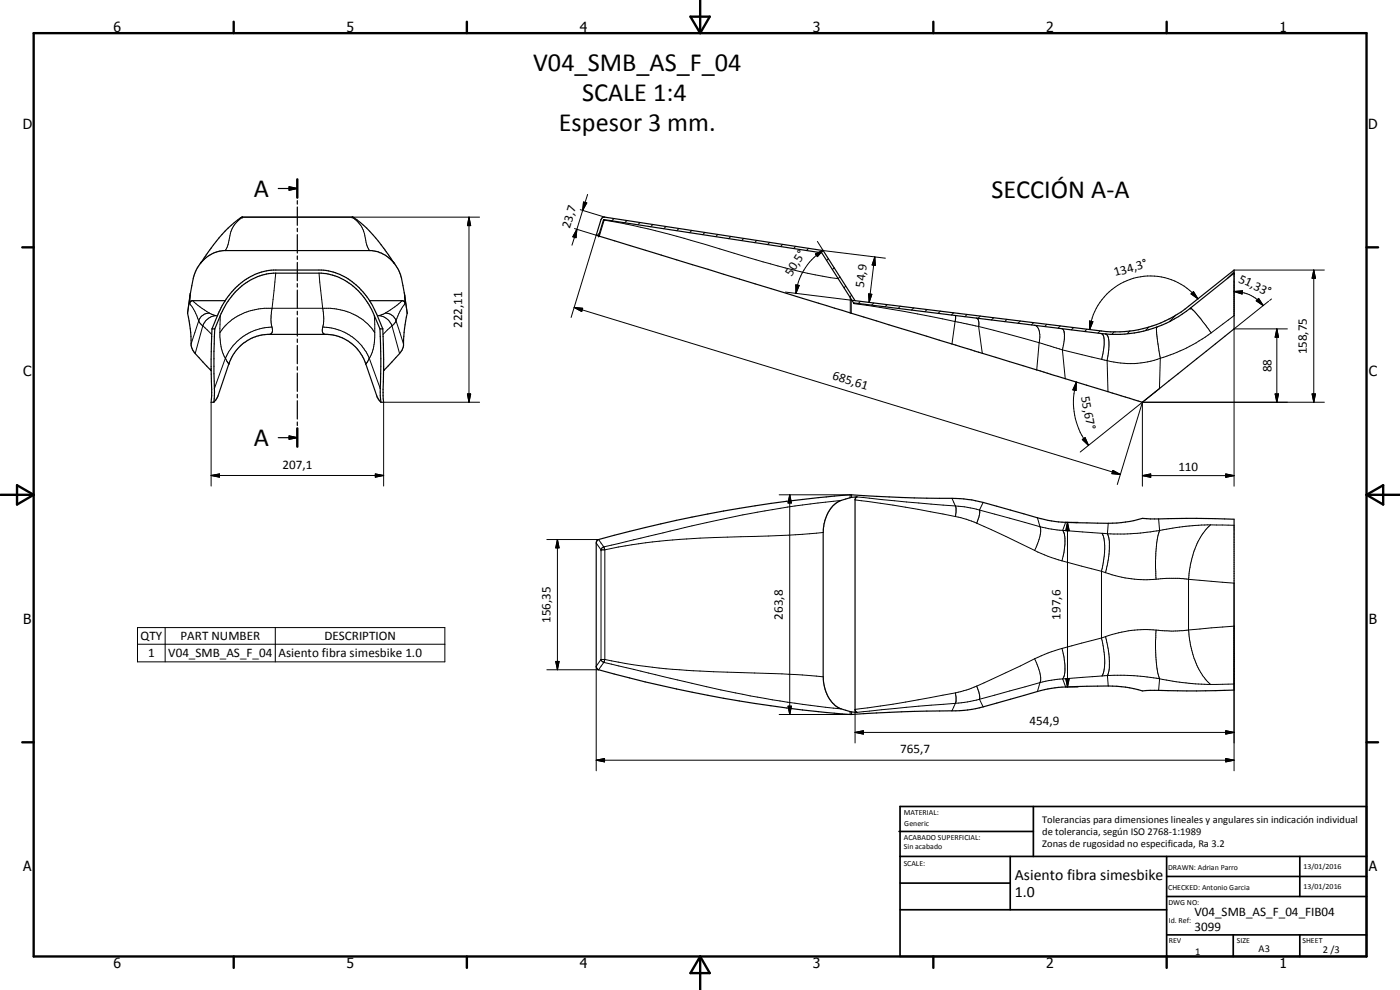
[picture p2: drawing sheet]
<svg xmlns="http://www.w3.org/2000/svg" width="420mm" height="297mm" viewBox="0 0 420 297" stroke-linecap="round" stroke-linejoin="round" font-family="sans-serif">
<g fill="none" stroke="#000" stroke-width=".3">
<path d="M176.3 58.3l-1.4 4.8M72.8 65.2h.1M72.8 65.2l-.4 .2a8.2 8.2 0 0 0-3.3 4.7l-.6 3.2-.9 1.9M105.7 65.2h.1M105.7 65.2a8.2 8.2 0 0 1 3.7 4.9l.7 3.5 .8 1.6M105.8 65.2l.4 .1M140.7 65.2l.6 2.5h-1zM140.7 65.2v55.5M143.9 65.2h-71.2l-.5 .1M173.1 68.8l-.2 2.5-1-.3zM173.1 68.8l-1.4 4.8M174.1 62.9l7.4 2.3"/>
<path d="M174.9 63.1l-1.8 5.7M175.1 60.6l1 .3-1.2 2.2zM178.9 70.6l-7.5 24.6M179.9 69.9l-.7 .8M181.3 66l-.2 .1M181.3 66h.1M181.3 66l-1.4 4.9-7.5-2.3M181.3 66a237 237 0 0 1 30.4 7.4l15.2 4.5a176.1 176.1 0 0 0 24.6 5.7l.6-.5M181.4 65.9h.1M181.4 65.9l-.1 .1M184.3 65.6l-.7 .7M188.2 66.2l-.7 .6"/>
<path d="M192.1 66.8l-.7 .6M195.9 67.4l-.6 .6M199.8 68l-.6 .6M203.7 68.6l-.6 .6M207.6 69.1l-.6 .7M211.5 69.8l-.6 .6M215.4 70.4l-.6 .6M219.3 71l-.7 .6M223.2 71.5l-.6 .7M227.1 72.1l-.6 .7M231 72.7l-.7 .7M234.9 73.3l-.6 .7"/>
<path d="M238.8 73.9l-.6 .7M242.7 74.5l-.7 .7M244.7 76.2l2.3-1.1-1.7 1.9zM245.3 72.4l1.7 2.8 18.7 2.3M246.6 75.1l-.7 .7M247 75.1a18 18 0 0 0-8.1 12.9M248.6 77.6l-.5 .5M262.5 77.1l.2 2.5-1-.1zM262.5 77.1l-1.7 13.6M56.9 91.1l.2 .3a14.1 14.1 0 0 1 2.5 4.9M57.1 88.6l-.8 5.4M57.8 90.2l1.6 1.4 3.4 2.3"/>
<path d="M59.6 96.3l.3 .5 1 .9M59.6 96.3l-2.2 6.9M60.9 97.7l2.6 2.6M60.9 97.7l-2.3 8.4M62.8 93.9a3.5 3.5 0 0 0-3.2 2.4M62.8 93.9l2 .8M64.8 94.7a4.5 4.5 0 0 0-3.9 3M64.8 94.7l.4 .1M66 99.9a15.6 15.6 0 0 1 9.8-6.8l3.5-.6h19.9a16.6 16.6 0 0 1 13.3 7.4M66.1 94.7a36.8 36.8 0 0 0 .3 9.7l1.2 3.1M81.6 98.1a15.7 15.7 0 0 0-14 9.4M81.6 98.1a1.45 1.45 0 0 1-.6 2.2h-.4"/>
<path d="M82.8 82l-1.4 12.6v2.1l.2 1.4M95.7 82l1.1 10.5a12.5 12.5 0 0 1 .1 5.6M96.9 98.1a1.6 1.6 0 0 0 .3 2.1l.7 .1M96.9 98.1a15.5 15.5 0 0 1 13.9 9.4M112.3 94.7l.2 6.4a13.4 13.4 0 0 1-1 5l-.7 1.4M113.7 94.7a4.7 4.7 0 0 1 3.9 3M113.7 94.7l-.4 .1M115.7 93.9a3.7 3.7 0 0 1 2.9 1.6l.3 .8M115.7 93.9l-2 .8M117.6 97.7l-2.6 2.6M117.6 97.7l2.3 8.4M118.9 96.3l-1.3 1.4"/>
<path d="M118.9 96.3l2.2 6.9M120.7 90.2l-1.6 1.4-3.4 2.3M121.4 88.6l.8 5.4M121.6 91.1a15.8 15.8 0 0 0-2.7 5.2M172.3 92.2l2.6 .3-.3 1zM172.3 92.2l163.9 50.2M235.7 87.6l20.9 2.6M238.8 85.5l1 .1-.9 2.4zM250.3 80.3l-.5 .6M253.8 85.8l-.5 .6M255.2 89.3v4.6M255.5 89.8v4.2"/>
<path d="M255.6 88.6l-.6 .5M256.3 91.1a377.8 377.8 0 0 1 30.3 5.4M258.2 90.4l-.6 .7M260.7 88.2l1 .1-.9 2.4zM262.2 90.9l-.6 .7M266.2 91.4l-.6 .7M270.2 91.9l-.6 .6M274.2 92.4l-.7 .6M278.2 92.9l-.6 .6M282.2 93.3l-.7 .7M286.2 93.9l-.7 .6M286.6 94.7h.1"/>
<path d="M286.6 96.5l7.1 1.5M286.6 96.5l-.9 6.7M286.7 94.7h.1M286.7 94.7l-.1 1.8M290.2 94.4l-.7 .6M293 95.4l.7 .8v1.8M293.1 95.5h.1M293.7 98l18.2 4.8M293.7 98l1.1 8M294.2 94.8l-.7 .7M298.2 95.3l-.7 .7M302.2 95.8l-.7 .7"/>
<path d="M306.2 96.3l-.7 .7M310.2 96.8l-.7 .7M310.4 97.6a2.56 2.56 0 0 1 1.7 2.8l-.2 2.4M314.2 97.3l-.7 .7M318.2 97.8l-.7 .7M318.6 98.6l.3 .1a7.3 7.3 0 0 1 .1 5.7l-.2 .6M322.2 98.3l-.7 .7M326.2 98.8l-.7 .6M327 96.3l1 .2-1 2.4zM330.2 99.3l-.7 .6M334.4 99.6l-.7 .7M339.2 99.3l-.9 .8"/>
<path d="M344.8 98.1l-1.1 1.1M347.2 98.2l-.1 2 1.1 7.3M347.2 98.1l-.1 .2M352.9 94.5l-2 2M357.2 92.5h.1M357.2 92.5l.5 .2 1.1 1.1 4.7 6.1M357.5 88.2l.7-.7 1.3 2.2zM359.5 89.7a18.3 18.3 0 0 0-19.3-6.2 18.3 18.3 0 0 0-13.2 15.4M363.5 99.9a47.9 47.9 0 0 1-15.3 7.6M370.4 87.5l2.5-.3-.1 1zM370.4 85.4v9.3l-6.9 5.2M370.4 81.5l-2.1 2.1"/>
<path d="M370.4 84.3v.7M370.4 98.7v47.2M370.4 87.5l3.1 .4 2.1 .8a11 11 0 0 1 3.5 3M370.4 81h27.1M370.4 98.7h16M377 90.3l.7-.8 1.4 2.2zM377.7 89.5l1.4 2.2-2.1-1.4zM380.7 90.4l-10.3 8.3M381.6 89.7l-.6 .5M383.2 98.7l.5 2.5h-1zM383.2 98.7v22M394.3 81l.5 2.5h-1z"/>
<path d="M394.3 81v39.7M63.4 110.5l-.2 .5M67.6 107.5l1.1 1.6M67.6 107.5l-3.3 9.1M68.7 109.1h.1M68.7 109v.1M109.7 109l.1 .1M109.8 109.1h.1M110.8 107.5l-1 1.6M110.8 107.5l3.3 9.1M115.1 110.5l.2 .5M140.3 118.2h1l-.6 2.5z"/>
<path d="M311.9 102.8l6.9 2.2M311.9 102.8l-.8 8.2M318.8 105l11.8 2.8M318.8 105l.9 8.6M323 114.6l-.1 2.6-.9-.2zM323 114.6a20.9 20.9 0 0 0 3.7 19M330.5 100.1l.5 .3 .2 .6a15.3 15.3 0 0 1-.6 6.8M330.6 107.8l1.7 .4M331.7 100.2l.7 .5 .4 1.8v2.3l-.5 3.4M332.3 108.2l.2 9.3M348.2 107.5a26.4 26.4 0 0 1-15.9 .7M348.2 107.5l-.2 9.1-23.8 19"/>
<path d="M382.7 118.2h1l-.5 2.5zM393.8 118.2h1l-.5 2.5zM63.4 120.7v25.1M143.9 120.7h-28.8v25.1M324.8 131.9l.9-.6 1 2.3zM342.8 120.7h54.7M342.8 120.7l-7.5 24.7M342.8 120.7v25.2M63.4 142.7l2.5-.5v1zM63.4 142.7h51.7M112.6 142.2l2.5 .5-2.5 .5zM233.8 148.5h21.4l-.1 .9"/>
<path d="M237 148.5l.5 2.4h-1zM237 148.5v65.9M247 159.8a557.3 557.3 0 0 1-36.9 1.7 169.6 169.6 0 0 0-28.6 3.5M252.4 150.2a379.5 379.5 0 0 0-57.8 10.7l-13.4 3.2M255.6 148.5v.7M256.6 150l11.4 1.6 18.7 3.4M257.2 149.1l14.9 1.5 14.6 1.2M285.7 149.5l1 2.3M286.7 151.8l.2 .6-.2 2.6M286.7 155l3.3 .8 3.1 1.2M286.7 151.8l2.8 .3 4.5 .9M293.1 157l17.4 8.1"/>
<path d="M294 153l-.2 2.2-.7 1.8M294 153l18.1 5M295.1 150.7l-1.1 2.3M311.4 155.4l.7 2.6M312.1 158a6.1 6.1 0 0 1-.5 4.4l-1.1 2.7M312.1 158l2.6 .6 4.2 .5M318.9 159.1l.7 1.8v2.4l-.9 5M318.9 159.1l11.8 .9M320.4 156.7l.5 2.5h-1zM320.4 156.7v49.4M323.5 156.7h-3.7l-.9 2.4M332.6 157l-.3 3.1"/>
<path d="M334 141.1l2.2 1.3-2.5-.3zM342.8 142.7l2.5-.5v1zM342.8 142.7h27.6M347.7 155.7l.3 3.5M348 159.2l-.7 2.7-.4 4.1 .1 7.8M348 159.2l-4.7 .6a64 64 0 0 1-11 .3M363.3 157.5l7.1 .1M363.3 157.5l-7.4 .4-7.9 1.3M363.3 157.5a21.6 21.6 0 0 0-6.3 13.3l-.3 3M367.9 142.2l2.5 .5-2.5 .5zM164.1 161.9h15.6l1.5 2.2M167.3 161.9l.5 2.5h-1z"/>
<path d="M167.3 161.9v39.1M178.9 162.9l1.5 2.1M180.4 165h.1M180.4 165h1.1M180.4 165v32.9M181.2 164.1l.3 .9M181.2 164.1l-.4 .2-.4 .7M181.5 165v32.9M310.5 165.1l4 1.8 4.2 1.4M318.7 168.3l11.9 3.1M330.6 171.4l1.2 .4M330.6 171.4v20"/>
<path d="M330.7 160a15.2 15.2 0 0 1 .3 9.2l-.4 2.2M330.7 160l1.6 .1M331.8 171.8a36 36 0 0 0 15.2 2M332.3 160.1l.6 2.1v2.5l-.3 3.1-.8 4M347 173.8l6.9-.3 2.8 .3M356.7 173.8l13.7 1.2v56.3M356.7 173.8v15.2M41.3 188.3h92.2v10.3h-92.2zM41.3 193.3h92.2M49.6 188.3v10.3M82.6 188.3v10.3M166.8 198.5h1l-.5 2.5z"/>
<path d="M180.4 197.9h.1M180.4 197.9l.3 .5 .5 .4M180.4 197.9l-1.5 2v31.4M180.4 197.9h1.1M181.2 198.8l-1.5 2.2h-15.6M181.2 198.8l2.3 .5a858.6 858.6 0 0 0 48.3 10.7l9.1 1.3 11.5 1.4M181.5 197.9l-.3 .9M181.5 197.9a182.9 182.9 0 0 0 32.7 3.6l20.5 .7 12.3 .9M310.5 197.7l.9 2.2a8 8 0 0 1 .7 4.9M310.5 197.7l-17.4 8.2M318.7 194.6a21.5 21.5 0 0 1 .9 7.3l-.7 1.8M318.7 194.6l-4.2 1.3-4 1.8"/>
<path d="M330.6 191.4a24.1 24.1 0 0 1 .6 10.4l-.5 1M330.6 191.4l-11.9 3.2M331.8 191l.8 4.1 .3 3v2.6l-.6 2M347 189.1l-.1 7.7 .4 4.2 .7 2.7M347 189.1l-1.9-.2a35.2 35.2 0 0 0-14.5 2.5M356.7 189a25.1 25.1 0 0 0 6 15.8l.6 .6M356.7 189l-4.6 .4-5.1-.3M370.4 187.9l-13.7 1.1M236.5 211.9h1l-.5 2.5zM255.1 213.5l.1 .9h-21.4M255.6 213.6v.8M256.6 219.8l2.5-.6v1.1z"/>
<path d="M256.6 219.8h113.8M286.7 207.9l.2 1.2-.2 1.9M286.7 207.9a403 403 0 0 1-30.1 5v10M286.7 211l-11 .9-18.5 1.8M286.7 211l-1 2.3M293.1 205.9l.7 1.7 .2 1.4v.8M293.1 205.9l-2.3 .9-4.1 1.1M294 209.8l-3.6 .8-3.7 .4M294 209.8l1.1 2.3M312.1 204.8l-18.1 5M312.1 204.8l-.7 2.7M318.9 203.7l-4.2 .5-2.6 .6"/>
<path d="M318.9 203.7l.9 2.4h3.7M319.9 203.6h1l-.5 2.5zM330.7 202.8l-11.8 .9M332.3 202.7l-1.6 .1M332.3 202.7a70.7 70.7 0 0 1 15.7 1M332.3 202.7l.3 3.1M348 203.7l5 .9 5.8 .6 3.6 .2 8-.2M348 203.7l-.3 3.4M367.9 219.2l2.5 .6-2.5 .5zM178.9 228.1l2.5-.5v1zM178.9 228.1h191.5M367.9 227.6l2.5 .5-2.5 .5z"/>
</g>
<g fill="none" stroke="#000" stroke-width=".35">
<path d="M83.5 56.6h5.7M86.8 56l2.4 .6-2.4 .5zM89.2 53.8v5.5M60.1 79v.1M60.2 79h-.1M89.2 60.2v1.1M89.2 62.1v5.5M89.2 68.5v1M89.2 70.4v5.5M89.2 76.8v1.1M89.2 78.7v5.5M117.9 78.5l1.7 2.4a22.4 22.4 0 0 1 1.7 6.9l.3 3.3-.3-.6-.4-.3h-10"/>
<path d="M117.9 78.5l-.2-.4a48.4 48.4 0 0 0-11.5-12.8l-.4-.1h-33.1a44.5 44.5 0 0 0-12.5 13.8M118.3 79a10 10 0 0 0-7-3.8h-44.1a10.5 10.5 0 0 0-9.2 8.4l-.9 4.6-.2 2.9 .3-.6 .4-.3h10M118.3 79h.1M118.4 79v.1M179.7 70.8l1.4-4.7 .3-.2 65.2 10 9.6 15M179.7 70.8h.1M180.6 65.4l.9-.2 65.5 10 9.6 15 75.3 9.3a35.3 35.3 0 0 0 23.7-6.7l14.8-11.8v17.7l-27.6 22-163.9-50.1zM57.1 88.1l-.8 5.8a56.2 56.2 0 0 1 1.2 10.4l1.1 1.8 4.8 5.2M63.6 98.7h.9M63.6 98.7l1.8-4.4a21 21 0 0 1 14.5-13l2.2-.3h14.3a19.5 19.5 0 0 1 15.7 11.3l2.8 6.4M63.6 98.7l-.2 22h.8M64.5 98.7l1.6-4a20.3 20.3 0 0 1 14.6-12.6l15.7-.1a19 19 0 0 1 15.7 12.1l1.9 4.6"/>
<path d="M64.5 98.7l-.3 6.7 .2 12.2-.2 3.1M89.2 85.1v1M89.2 87v5.5M89.2 93.4v1M89.2 95.3v5.5M114 98.7l.3 9-.2 11 .2 2M114 98.7h.9M114.9 98.7l.2 22h-.8M121.4 88.1l.8 5.8a54.9 54.9 0 0 0-1.2 10.4l-1.1 1.8-4.8 5.2M256.2 90.9l.1 .2M256.3 91.1h.1M370.4 82l-13.2 10.5a36 36 0 0 1-26.7 7.6l-74.3-9.2"/>
<path d="M89.2 101.7v1M89.2 103.6v5.5M89.2 110v1M89.2 111.9v5.5M89.2 118.3v1.1M64.2 120.7l1.2-1.7 3.3-10a13 13 0 0 1 11.1-8.6l18.5-.1a12.9 12.9 0 0 1 11.4 8.7l3.5 10.3 1.1 1.4M83.5 131.3h5.7M86.8 130.8l2.4 .5-2.4 .5zM89.2 120.2v5.5M89.2 126.6v1.1M89.2 128.5v5.5M250.1 151.7l.6-.6a10 10 0 0 1 4.4-1.7l2.1-.3-.3 .1-.3 .6v63.2l.3 .6 .3 .1a10.6 10.6 0 0 1-7.2-2.7l-1.6-2.3a14.3 14.3 0 0 1-1.4-5.6v-43.3a12.2 12.2 0 0 1 3.1-8.1z"/>
<path d="M179.2 162.1a385.3 385.3 0 0 1 76-13.6 598.8 598.8 0 0 0 34.1 1.2 41.3 41.3 0 0 1 9.9 2.2l8.1 2.3a49.2 49.2 0 0 0 18.9 2.7l3.2 .1a39.2 39.2 0 0 0 13.4-1.5l27.6 .3v51.3l-27.6 .2-5-1.1a101.4 101.4 0 0 0-18-.1l-3.2 .3-4.2 .8-17.3 4.9a33 33 0 0 1-9.4 1.2l-11.3 .1-15.1 .7a45.5 45.5 0 0 1-13.7-.6 386.6 386.6 0 0 1-66.4-12.8l-.3-.8v-37z"/>
</g>
<g fill="#000">
<circle cx="179.7" cy="70.8" r=".18"/>
<circle cx="370.4" cy="82" r=".18"/>
</g>
<g fill="none" stroke="#000" stroke-width=".71">
<path d="M10.1 9.9h400v277.1h-400zM70.1 6.5v3.4M140.1 6.5v3.4M207.2 5h5.8l-2.9 4.9zM210.1 0v9.9M280.1 6.5v3.4M350.1 6.5v3.4M89.2 53.8v5.5M6.7 74.2h3.4M410.1 74.2h3.5M89.2 128.5v5.5M.1 148.5h10"/>
<path d="M5.1 145.6l5 2.9-5 2.9zM410.1 148.5h10M410.1 148.5l5-2.9v5.8zM6.7 222.7h3.4M410.1 222.7h3.5M70.1 287v3.4M140.1 287v3.4M210.1 287v10M210.1 287l2.9 5h-5.8zM280.1 287v3.4M350.1 287v3.4"/>
</g>
<g fill="none" stroke="#000" stroke-width=".51">
<path d="M269.8 249.5h40.3M270.1 242h140v45h-140zM270.1 257h140M303.2 257v16M310.1 242v15M350.1 257v30M390.1 257v12M270.1 265h33.1M270.1 273h80M350.1 269h60M350.1 263h60M350.1 280.5h60"/>
<path d="M370.1 280.5v6.5M390.1 280.5v6.5"/>
</g>
<g fill="#000">
<path d="M86.8 56l2.4 .6-2.4 .5zM140.7 65.2l.6 2.5h-1zM173.1 68.8l-.2 2.5-1-.3zM175.1 60.6l1 .3-1.2 2.2zM244.7 76.2l2.3-1.1-1.7 1.9zM262.5 77.1l.2 2.5-1-.1zM172.3 92.2l2.6 .3-.3 1zM238.8 85.5l1 .1-.9 2.4zM260.7 88.2l1 .1-.9 2.4zM327 96.3l1 .2-1 2.4zM357.5 88.2l.7-.7 1.3 2.2zM370.4 87.5l2.5-.3-.1 1z"/>
<path d="M377.7 89.5l1.4 2.2-2.1-1.4zM394.3 81l.5 2.5h-1zM140.3 118.2h1l-.6 2.5zM323 114.6l-.1 2.6-.9-.2zM382.7 118.2h1l-.5 2.5zM383.2 98.7l.5 2.5h-1zM393.8 118.2h1l-.5 2.5zM86.8 130.8l2.4 .5-2.4 .5zM324.8 131.9l.9-.6 1 2.3zM63.4 142.7l2.5-.5v1zM112.6 142.2l2.5 .5-2.5 .5zM237 148.5l.5 2.4h-1z"/>
<path d="M320.4 156.7l.5 2.5h-1zM334 141.1l2.2 1.3-2.5-.3zM342.8 142.7l2.5-.5v1zM367.9 142.2l2.5 .5-2.5 .5zM167.3 161.9l.5 2.5h-1zM166.8 198.5h1l-.5 2.5zM236.5 211.9h1l-.5 2.5zM256.6 219.8l2.5-.6v1.1zM319.9 203.6h1l-.5 2.5zM178.9 228.1l2.5-.5v1zM367.9 227.6l2.5 .5-2.5 .5zM367.9 219.2l2.5 .6-2.5 .5z"/>
</g>
<g font-size="7.9">
<text x="160" y="21.2">V04_SMB_AS_F_04</text>
<text x="174.7" y="30.2">SCALE 1:4</text>
<text x="167.8" y="39.2">Espesor 3 mm.</text>
<text x="76.2" y="59.1">A</text>
<text x="297.5" y="59.3">SECCIÓN A-A</text>
<text x="76.2" y="133.9">A</text>
</g>
<g font-size="4.7">
<text x="304.6" y="263.9">Asiento fibra simesbike</text>
<text x="304.6" y="269.3">1.0</text>
</g>
<g font-size="4.2">
<text x="34" y="9.6">6</text>
<text x="104" y="9.6">5</text>
<text x="174" y="9.6">4</text>
<text x="244" y="9.6">3</text>
<text x="314" y="9.6">2</text>
<text x="384" y="9.6">1</text>
<text x="6.8" y="38.7">D</text>
<text x="410.6" y="38.7">D</text>
<text x="7" y="112.9">C</text>
<text x="410.8" y="112.9">C</text>
<text x="7" y="187.1">B</text>
<text x="410.8" y="187.1">B</text>
<text x="7" y="261.4">A</text>
<text x="410.8" y="261.4">A</text>
<text x="34" y="290.4">6</text>
<text x="104" y="290.4">5</text>
<text x="174" y="290.4">4</text>
<text x="244" y="290.4">3</text>
<text x="314" y="290.4">2</text>
<text x="384" y="290.4">1</text>
</g>
<g font-size="3.9">
<text x="171" y="68.7" transform="rotate(-73 171 68.7)">23,7</text>
<text x="237.5" y="83.1" transform="rotate(-58 237.5 83.1)">50,5°</text>
<text x="334.7" y="82.9" transform="rotate(-16 334.7 82.9)">134,3°</text>
<text x="259.3" y="86.4" transform="rotate(-83 259.3 86.4)">54,9</text>
<text x="371.5" y="84.5" transform="rotate(26 371.5 84.5)">51,33°</text>
<text x="138.7" y="98.4" transform="rotate(-90 138.7 98.4)">222,11</text>
<text x="392.2" y="106.3" transform="rotate(-90 392.2 106.3)">158,75</text>
<text x="249.7" y="113.7" transform="rotate(17 249.7 113.7)">685,61</text>
<text x="381.6" y="111.7" transform="rotate(-90 381.6 111.7)">88</text>
<text x="324.4" y="119" transform="rotate(79 324.4 119)">55,67°</text>
<text x="84.8" y="140.6">207,1</text>
<text x="353.6" y="141.2">110</text>
<text x="234.9" y="185.9" transform="rotate(-90 234.9 185.9)">263,8</text>
<text x="318.3" y="185.9" transform="rotate(-90 318.3 185.9)">197,6</text>
<text x="165.2" y="186.9" transform="rotate(-90 165.2 186.9)">156,35</text>
<text x="42.2" y="192.1">QTY</text>
<text x="44.4" y="197.2">1</text>
<text x="50.5" y="197.2">V04_SMB_AS_F_04</text>
<text x="54.2" y="192.1">PART NUMBER</text>
<text x="83.6" y="197.3">Asiento fibra simesbike 1.0</text>
<text x="97.4" y="192.1">DESCRIPTION</text>
<text x="309" y="217.7">454,9</text>
<text x="270.2" y="226">765,7</text>
<text x="358.5" y="275">V04_SMB_AS_F_04_FIB04</text>
<text x="358.5" y="279.4">3099</text>
</g>
<g font-size="3.1">
<text x="312.7" y="246.8">Tolerancias para dimensiones lineales y angulares sin indicación individual</text>
<text x="312.7" y="250.4">de tolerancia, según ISO 2768-1:1989</text>
<text x="312.7" y="254">Zonas de rugosidad no especificada, Ra 3.2</text>
<text x="358.7" y="286.5">1</text>
<text x="377.7" y="285.6">A3</text>
<text x="397" y="285.9">2 /3</text>
</g>
<g font-size="2.4">
<text x="271.2" y="244.4">MATERIAL:</text>
<text x="271.3" y="252">ACABADO SUPERFICIAL:</text>
<text x="271.4" y="247.9">Generic</text>
<text x="271.3" y="254.6">Sin acabado</text>
<text x="271.2" y="259.7">SCALE:</text>
<text x="350.6" y="261">DRAWN: Adrian Parro</text>
<text x="391.2" y="260.6">13/01/2016</text>
<text x="350.6" y="267">CHECKED: Antonio Garcia</text>
<text x="391.2" y="266.7">13/01/2016</text>
<text x="350.6" y="271.4">DWG NO:</text>
<text x="350.8" y="276.9">Id. Ref:</text>
<text x="350.8" y="282.8">REV</text>
<text x="371.2" y="282.9">SIZE</text>
<text x="390.9" y="282.9">SHEET</text>
</g>
</svg>
